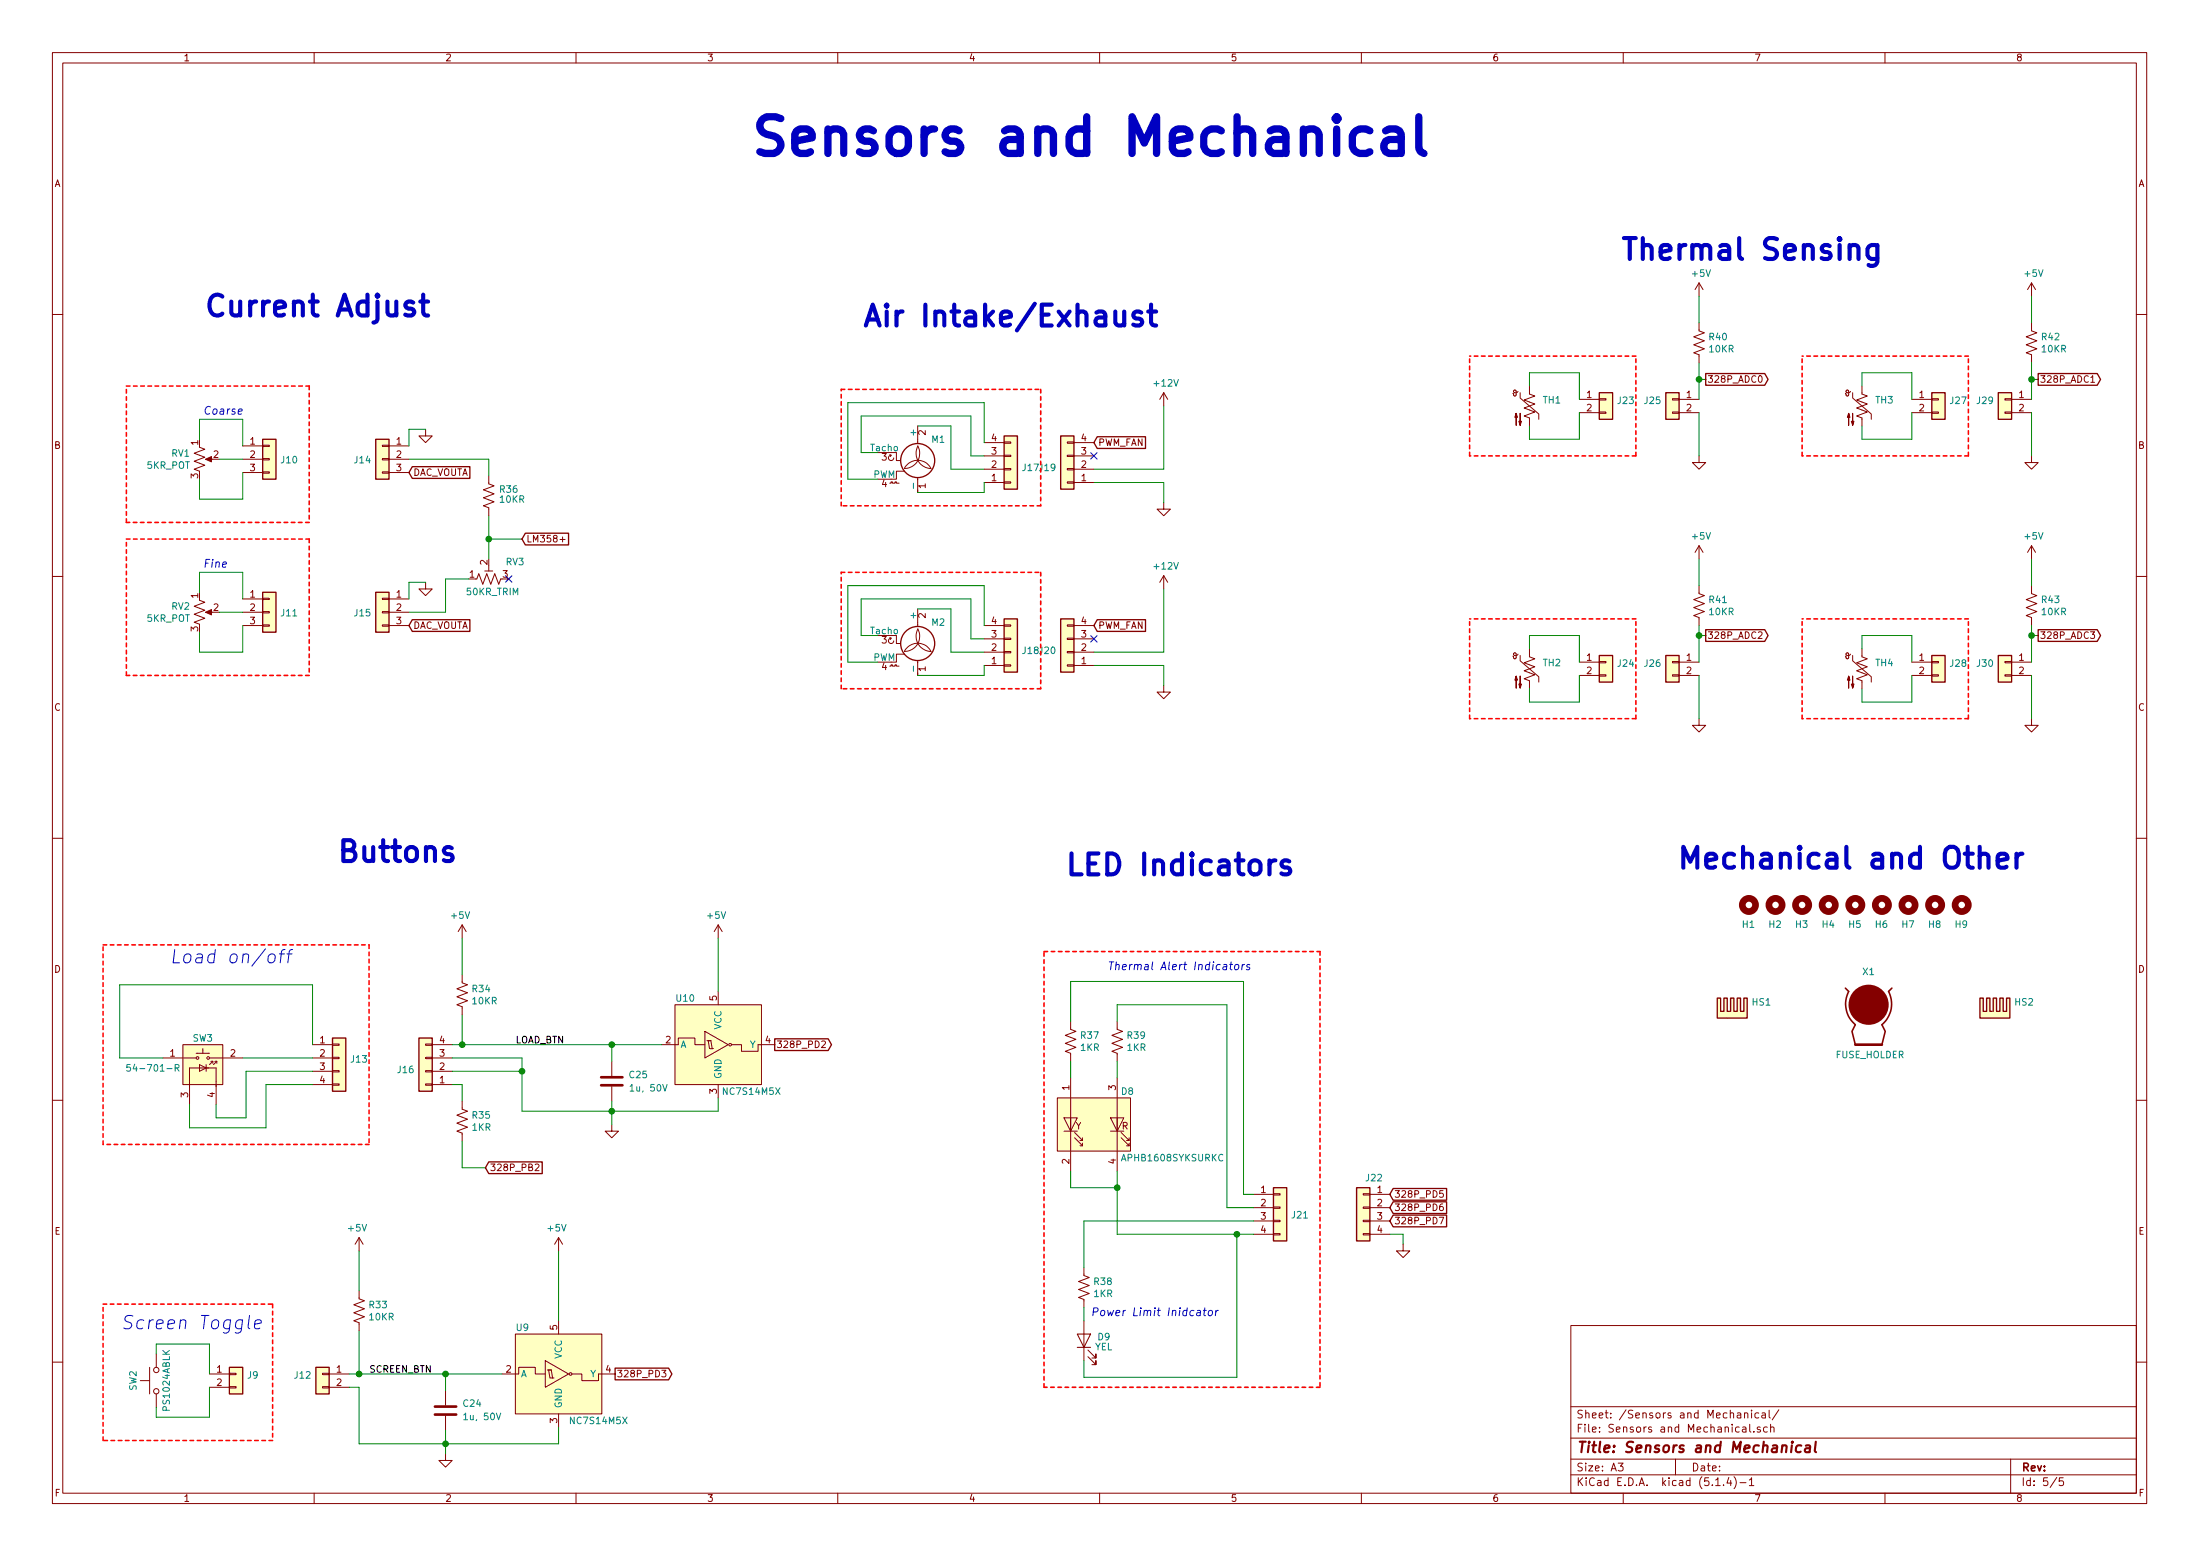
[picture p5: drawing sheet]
<svg xmlns="http://www.w3.org/2000/svg" width="420mm" height="297mm" viewBox="0 0 420 297" stroke-linecap="round" stroke-linejoin="round" font-family="sans-serif">
<g fill="none" stroke="#840000" stroke-width=".19">
<path d="M10 10h400v277h-400zM12 12h396v273.1h-396zM60 10v2M110 10v2M160 10v2M210 10v2M260 10v2M310 10v2M360 10v2M324.5 54v2.6M324.5 54l-.8 1.3M324.5 54l.7 1.3"/>
<path d="M388 54l-.8 1.3M388 54v2.6M388 54l.7 1.3M10 60h2M222.2 75v2.5M222.2 75l-.7 1.2M222.2 75l.8 1.2M289.9 74.7l-.2 .2-.3 .1-.3-.2v-.2l.3-.1 .2 .1v.8l-.2 .2-.3-.1-.2-.4M290.3 75v1l3.6 3v1M292.1 73.7v1.5l1 .4-2 .8 2 .7-2 .8 2 .7-2 .8 1 .4v1.5M301.6 76.2h3.8M301.6 78.8h3.8"/>
<path d="M305.4 78.6h1.3v.3h-1.3zM305.4 76.1h1.3v.3h-1.3zM319.4 78.6h1.3v.3h-1.3zM319.4 76.1h1.3v.3h-1.3zM320.7 76.2h3.8M320.7 78.8h3.8M324.5 61.6v1.6l1 .3-2 .8 2 .8-2 .7 2 .8-2 .7 1 .4v1.6M335.9 71.8l.2-.1a.69 .69 0 0 1 .4 .7 .69 .69 0 0 1-.4 .6l-.3-.5zM353.4 74.7l-.2 .2-.3 .1-.3-.2v-.2l.3-.1 .2 .1v.8l-.2 .2-.3-.1-.2-.4M353.8 75v1l3.6 3v1M355.6 73.7v1.5l1 .4-2 .8 2 .7-2 .8 2 .7-2 .8 1 .4v1.5M365.1 76.2h3.8"/>
<path d="M365.1 78.8h3.8M368.9 78.6h1.3v.3h-1.3zM368.9 76.1h1.3v.3h-1.3zM382.9 78.6h1.3v.3h-1.3zM382.9 76.1h1.3v.3h-1.3zM384.2 76.2h3.8M384.2 78.8h3.8M388 61.6v1.6l1 .3-2 .8 2 .8-2 .7 2 .8-2 .7 1 .4v1.6M399.3 72.1l.4-.4v1.3M399.3 73h.7M408 60h2M38.1 85.4l1 .4-2 .7 2 .8-2 .7 2 .8-2 .8 1 .4"/>
<path d="M39.6 87.7h1M46.4 85.1h3.8M46.4 87.7h3.8M46.4 90.2h3.8M50.2 90.1h1.2v.2h-1.2zM50.2 85h1.2v.3h-1.2zM50.2 87.5h1.2v.3h-1.2zM73 90.1h1.3v.2h-1.3zM73 85h1.3v.3h-1.3zM73 87.5h1.3v.3h-1.3zM74.3 85.1h3.8M74.3 87.7h3.8"/>
<path d="M74.3 90.2h3.8M81.3 82v1.2h1.2l-1.2 1.3-1.3-1.3h1.3M93.3 90.8v1.6l1.1 .3-2.1 .8 2.1 .8-2.1 .7 2.1 .8-2.1 .8 1 .3v1.6M169.9 92.2h.3v-.2h.2v.2h.5v-.2h.3v.2h.5M169.9 86.8l.3 .1M170.2 86.9l-.5 .3 .1 .5 .2 .2h.4l.3-.5M170.2 86.9l-.1 .3M171.2 86.4v1.5h.8M172.7 90h-1.5v1.5h-1M175.3 85.1a2.86 2.86 0 0 1-2.6 4.3 2.85 2.85 0 0 1 2.6-1.5 2.85 2.85 0 0 1 2.5 1.5 2.9 2.9 0 0 1-2.5-4.2M175.3 81.3v3.4M175.3 91.2v2.8"/>
<path d="M188 92.1h3.8M188 89.6h3.8M188 87h3.8M188 84.5h3.8M191.8 84.4h1.2v.2h-1.2zM191.8 86.9h1.2v.3h-1.2zM191.8 92h1.2v.2h-1.2zM191.8 89.4h1.2v.3h-1.2zM203.8 84.4h1.3v.2h-1.3zM203.8 86.9h1.3v.3h-1.3zM203.8 92h1.3v.2h-1.3zM203.8 89.4h1.3v.3h-1.3z"/>
<path d="M205.1 92.1h3.8M205.1 89.6h3.8M205.1 87h3.8M205.1 84.5h3.8M222.2 95.9v1.3h1.3l-1.3 1.3-1.2-1.3h1.2M324.5 87v1.3h-1.3l1.3 1.3 1.3-1.3h-1.3M388 87v1.3h-1.3l1.3 1.3 1.3-1.3h-1.3M10 110h2M38.1 114.6l1 .4-2 .7 2 .8-2 .8 2 .7-2 .8 1 .4M39.6 116.9h1M46.4 119.4h3.8M46.4 114.3h3.8"/>
<path d="M46.4 116.9h3.8M50.2 119.3h1.2v.2h-1.2zM50.2 114.2h1.2v.3h-1.2zM50.2 116.7h1.2v.3h-1.2zM73 119.3h1.3v.2h-1.3zM73 114.2h1.3v.3h-1.3zM73 116.7h1.3v.3h-1.3zM74.3 119.4h3.8M74.3 114.3h3.8M74.3 116.9h3.8M81.3 111.2v1.2h1.2l-1.2 1.3-1.3-1.3h1.3M90.8 110.5h.3l.3-1 .8 2 .8-2 .7 2 .8-2 .7 2 .4-1"/>
<path d="M92.6 109h1.5M93.3 108v1M107 103h.9M175.3 116.2v3.4M188 119.4h3.8M191.8 119.3h1.2v.2h-1.2zM203.8 119.3h1.3v.2h-1.3zM205.1 119.4h3.8M222.2 109.9l-.7 1.3M222.2 109.9v2.5M222.2 109.9l.8 1.3M324.5 111.8v1.5l1 .4-2 .8 2 .7-2 .8 2 .7-2 .8 1 .4v1.5"/>
<path d="M324.5 104.2l-.8 1.2M324.5 104.2v2.5M324.5 104.2l.7 1.2M388 111.8v1.5l1 .4-2 .8 2 .7-2 .8 2 .7-2 .8 1 .4v1.5M388 104.2v2.5M388 104.2l-.8 1.2M388 104.2l.7 1.2M408 110h2M169.9 127.2h.3v-.3h.2v.3h.5v-.3h.3v.3h.5M169.9 121.7l.3 .1M170.2 121.8l-.5 .4 .1 .4 .2 .2h.4l.3-.5M170.2 121.8l-.1 .3"/>
<path d="M171.2 121.3v1.5h.8M172.7 124.9h-1.5v1.5h-1M175.3 120.1a2.86 2.86 0 0 1-2.6 4.2M175.3 126.1v2.8M175.3 120.1a2.9 2.9 0 0 0 2.5 4.3 2.83 2.83 0 0 0-2.5-1.6 2.83 2.83 0 0 0-2.6 1.6M188 127h3.8M188 124.5h3.8M188 122h3.8M191.8 121.8h1.2v.3h-1.2zM191.8 126.9h1.2v.3h-1.2zM191.8 124.4h1.2v.2h-1.2zM203.8 121.8h1.3v.3h-1.3z"/>
<path d="M203.8 126.9h1.3v.3h-1.3zM203.8 124.4h1.3v.2h-1.3zM205.1 127h3.8M205.1 124.5h3.8M205.1 122h3.8M222.2 130.8v1.3h1.3l-1.3 1.3-1.2-1.3h1.2M289.9 124.9l-.2 .2-.3 .1-.3-.2v-.2l.3-.2 .2 .2v.8l-.2 .2-.3-.2-.2-.3M290.3 125.1v1l3.6 3.1v1M292.1 123.9v1.5l1 .4-2 .7 2 .8-2 .8 2 .7-2 .8 1 .4v1.5M301.6 126.4h3.8M301.6 128.9h3.8M305.4 128.8h1.3v.3h-1.3z"/>
<path d="M305.4 126.3h1.3v.2h-1.3zM319.4 128.8h1.3v.3h-1.3zM319.4 126.3h1.3v.2h-1.3zM320.7 126.4h3.8M320.7 128.9h3.8M324.5 137.2v1.3h-1.3l1.3 1.2 1.3-1.2h-1.3M335.8 120.7l.5-.1 .2 .4-.8 .9h.8M353.4 124.9l-.2 .2-.3 .1-.3-.2v-.2l.3-.2 .2 .2v.8l-.2 .2-.3-.2-.2-.3M353.8 125.1v1l3.6 3.1v1M355.6 123.9v1.5l1 .4-2 .7 2 .8-2 .8 2 .7-2 .8 1 .4v1.5M365.1 126.4h3.8M365.1 128.9h3.8"/>
<path d="M368.9 128.8h1.3v.3h-1.3zM368.9 126.3h1.3v.2h-1.3zM382.9 128.8h1.3v.3h-1.3zM382.9 126.3h1.3v.2h-1.3zM384.2 126.4h3.8M384.2 128.9h3.8M388 137.2v1.3h-1.3l1.3 1.2 1.3-1.2h-1.3M399.2 120.6h.8l-.4 .5 .4 .1-.1 .6-.5 .1-.2-.1M10 160h2M88.3 176.6v2.5M88.3 176.6l.7 1.2M88.3 176.6l-.8 1.2"/>
<path d="M137.2 176.6l.7 1.2M137.2 176.6v2.5M137.2 176.6l-.8 1.2M408 160h2M34.9 199.4h7.6v7.6h-7.6zM59.7 199.4h3.8M63.5 199.3h1.3v.3h-1.3zM81.3 199.3h1.2v.3h-1.2zM82.5 199.4h3.9M88.3 186.1v1.5l1 .4-2.1 .8 2.1 .7-2.1 .8 2.1 .7-2.1 .8 1.1 .4v1.5M126.4 199.4h3.1v-1.2h3.2v1.2h1.9M128.9 191.8h16.5v15.2h-16.5z"/>
<path d="M134.6 196.9l4.5 2.5-4.5 2.6zM135 198.7h.8M135.3 198.7l.2 1.5h.8M137.2 189.3v2.5M139.7 199.4h1.9v1.3h3.2v-1.3h3.2M156.9 198.8l.5-.1 .3 .4-.8 .9h.8M204.5 195v1.5l1 .4-2 .7 2 .8-2 .8 2 .7-2 .8 1 .4v1.5M213.4 195v1.5l1 .4-2.1 .7 2.1 .8-2.1 .8 2.1 .7-2.1 .8 1.1 .4v1.5M10 210h2M31.1 202h3.7M34.9 202h2.6M36.2 210.9v-7h5.1v7"/>
<path d="M37.5 201.1h2.5M38.1 203.2l1.3 .7-1.3 .6zM38.7 200.2v.9M39.4 203.2v1.3M40 202h2.5M40.3 202.6h.3M40.6 202.6l-.6 .6M40.6 202.6v.4M41 202.6h.4M41.4 202.6l-.6 .6M41.4 202.6v.4M42.6 202h3.8"/>
<path d="M59.7 202h3.8M59.7 204.5h3.8M59.7 207h3.8M63.5 206.9h1.3v.3h-1.3zM63.5 204.4h1.3v.2h-1.3zM63.5 201.8h1.3v.3h-1.3zM81.3 201.8h1.2v.3h-1.2zM81.3 206.9h1.2v.3h-1.2zM81.3 204.4h1.2v.2h-1.2zM82.5 202h3.9M82.5 204.5h3.9M82.5 207h3.9"/>
<path d="M88.3 210.2v1.5l1 .4-2.1 .8 2.1 .8-2.1 .7 2.1 .8-2.1 .7 1.1 .4v1.5M116.8 214.7v1.2h1.3l-1.3 1.3-1.2-1.3h1.2M116.8 202.6v2.8M116.8 207.4v2.8M137.2 207v2.6M201.9 209.6h14v10.1h-14zM203.2 213.4h2.5l-1.2 2.5zM203.2 215.9h2.5M204.5 205.8v3.7M204.5 209.6v10.1M204.5 219.8v3.8M205.2 217.2l1.6 1.5v-.5"/>
<path d="M205.2 216.2l1.6 1.5v-.5M206.2 218.7h.6M206.2 217.7h.6M212.1 213.4h2.5l-1.2 2.5zM212.1 215.9h2.5M213.4 209.6v10.1zM213.4 205.8v3.7M213.4 213.4v2.3M213.4 219.8v3.8M214.1 217.2l1.5 1.5v-.5M214.1 216.2l1.5 1.5v-.5M215.1 218.7h.5"/>
<path d="M215.1 217.7h.5M408 210h2M68.6 236.3l.7 1.2M68.6 236.3v2.5M68.6 236.3l-.8 1.2M102.2 222.3l.5-.1 .2 .4-.7 .9h.7M106.7 236.3l.7 1.2M106.7 236.3v2.5M106.7 236.3l-.8 1.2M239.4 228h3.8M239.4 230.5h3.8M239.4 233.1h3.8"/>
<path d="M239.4 235.6h3.8M243.2 235.5h1.3v.2h-1.3zM243.2 233h1.3v.2h-1.3zM243.2 227.9h1.3v.2h-1.3zM243.2 230.4h1.3v.3h-1.3zM260.3 235.5h1.3v.2h-1.3zM260.3 233h1.3v.2h-1.3zM260.3 227.9h1.3v.2h-1.3zM260.3 230.4h1.3v.3h-1.3zM261.6 228h3.8M261.6 230.5h3.8M261.6 233.1h3.8"/>
<path d="M261.6 235.6h3.8M268 237.5v1.3h1.2l-1.2 1.3-1.3-1.3h1.3M274.9 232.4h.8l-.5 1.2M275.5 229.8l-.4 .2-.2 .4 .1 .6 .2 .1 .3-.1 .2-.1-.2-.5-.3-.1-.3 .3M275.6 227.3h-.6l-.1 .6 .5-.1 .3 .2v.3l-.3 .3-.5-.2M29.8 258.5v2.5M68.6 246.4v1.5l1 .4-2 .8 2 .7-2 .8 2 .8-2 .7 1 .4v1.5M98.4 254.7h16.5v15.2h-16.5zM104.1 259.8l4.5 2.5-4.5 2.5zM106.7 252.1v2.6M207 242v1.5l1 .4-2 .7 2 .8-2 .8 2 .7-2 .8 1 .4v1.5M207 252.1v7.7"/>
<path d="M207.8 259l1.5 1.5v-.7v.7h-.8M207.8 257.7l1.5 1.5v-.7v.7h-.8M300 253h108v32.1h-108zM10 260h2M26.8 263.6h1.8M28.6 261v5.1M29.8 266.1v2.5M40 262.3h3.8M40 264.8h3.8M43.8 264.7h1.3v.3h-1.3zM43.8 262.2h1.3v.2h-1.3zM61.6 264.7h1.3v.3h-1.3z"/>
<path d="M61.6 262.2h1.3v.2h-1.3zM62.9 262.3h3.8M62.9 264.8h3.8M85.1 277.5v1.3h1.3l-1.3 1.3-1.3-1.3h1.3M85.1 265.5v2.8M85.1 270.3v2.8M95.9 262.3h3.2v-1.3h3.1v1.3h1.9M104.5 261.5h.8M104.8 261.5l.2 1.6h.8M106.7 269.9v2.6M109.2 262.3h1.9v1.3h3.2v-1.3h3.2M126.4 261.6h.8l-.5 .5 .4 .1 .1 .4-.3 .3-.5-.2"/>
<path d="M300 278.5h108M300 274.5h108M300 268.5h108M309 279.3h1l-.5 .6 .4 .1v.7l-.2 .1-.7-.1M320 278.5v3M331.8 269.8h.6l.1 .9M332.5 270.1h-.5l-.3 .2 .3 .4 .5-.1M332.8 272.5h.6l.1 .9M333.2 269.8l.2-.1 .3 .1 .1 .9M333.2 269.7v1M333.5 272.8h-.6a.29 .29 0 0 0-.2 .3 .29 .29 0 0 0 .2 .3l.6-.1M334.2 271.9v1.3l.2 .2"/>
<path d="M334.5 269.2v.2M334.5 269.7v1M334.9 273.3v.1M335.9 269.8l-.4-.1-.3 .3v.6l.3 .1 .4-.1M336.2 272.5a.37 .37 0 0 0-.6 .1l.1 .2 .5 .2v.1l-.2 .3-.4-.1M336.5 269.8h.6l.1 .9M337.2 270.1h-.5a.29 .29 0 0 0-.3 .3 .29 .29 0 0 0 .3 .3l.5-.1M337.5 272.5l-.4-.1-.3 .3 .1 .6 .2 .1 .4-.1M337.9 269.2v1.3l.2 .2M338.2 272.5a.37 .37 0 0 1 .6 .1v.8M338.2 271.9v1.5M339.7 269.1l-1.2 2"/>
<path d="M384 278.5v6.6M408 260h2M60 285.1v1.9M110 285.1v1.9M160 285.1v1.9M210 285.1v1.9M260 285.1v1.9M300 281.5h108M310 285.1v1.9M327.7 283.6h.8M329.2 283.5v.1M330.2 282l-.4 1.1h.9"/>
<path d="M330.5 282.6v1M331.2 281.9a1.71 1.71 0 0 1 0 2.3M332.3 283h1.2M334.1 282.5l.4-.4v1.5M334.1 283.6h.8M360 285.1v1.9M392.8 282l-1.3 2M394 282.1h-.7l-.1 .7 .3-.1h.5l.1 .3-.1 .5-.2 .1-.6-.1"/>
<circle cx="139.4" cy="199.4" r=".25"/>
<circle cx="37.7" cy="202" r=".25"/>
<circle cx="39.8" cy="202" r=".25"/>
<circle cx="29.8" cy="265.6" r=".51"/>
<circle cx="29.8" cy="261.5" r=".51"/>
<circle cx="109" cy="262.3" r=".25"/>
</g>
<path d="M342.3 275.2l-.1 .1 .1 .1v-.2v.2M344 276a.68 .68 0 0 0-1 .3v.7l.3 .2 .6-.1M344.9 276h.7v1.2M345.7 276.4l-.7 .1a.4 .4 0 0 0-.3 .3 .4 .4 0 0 0 .2 .4l.7-.1M346.8 275.2l-.2 1.7 .2 .3" fill="none" stroke="#840000" stroke-width=".41"/>
<g fill="#840000" stroke="#840000" stroke-width=".19">
<path d="M289.6 78.9l.2 .8h-.5l.3-.8v2.3z"/>
<path d="M290.3 78.9v2.3l-.2-.8h.5l-.3 .8z"/>
<path d="M353.1 78.9l.2 .8h-.5l.3-.8v2.3z"/>
<path d="M353.8 78.9v2.3l-.2-.8h.5l-.3 .8z"/>
<path d="M353.1 129.1l.2 .7h-.5l.3-.7v2.3z"/>
<path d="M353.8 129.1v2.3l-.2-.8h.5l-.3 .8z"/>
<path d="M289.6 129.1l.2 .7h-.5l.3-.7v2.3z"/>
<path d="M290.3 129.1v2.3l-.2-.8h.5l-.3 .8z"/>
<path d="M135.8 198.7l.2 1.5z"/>
<path d="M105.3 261.5l.2 1.6z"/>
<path d="M39.2 116.9l1.2-.5v1z"/>
<path d="M39.2 87.7l1.2-.5v1z"/>
</g>
<g fill="#ffffc2" stroke="#ffffc2" stroke-width=".19">
<path d="M318.1 125.1h2.6v5.1h-2.6z"/>
<path d="M381.6 75h2.6v5h-2.6z"/>
<path d="M318.1 75h2.6v5h-2.6z"/>
<path d="M305.4 75h2.6v5h-2.6z"/>
<path d="M191.8 83.2h2.5v10.2h-2.5z"/>
<path d="M202.6 83.2h2.5v10.2h-2.5z"/>
<path d="M201.9 209.6h14v10.1h-14z"/>
<path d="M368.9 75h2.6v5h-2.6z"/>
<path d="M191.8 118.1h2.5v10.2h-2.5z"/>
<path d="M202.6 118.1h2.5v10.2h-2.5z"/>
<path d="M63.5 198.2h2.5v10.1h-2.5z"/>
<path d="M368.9 125.1h2.6v5.1h-2.6z"/>
<path d="M305.4 125.1h2.6v5.1h-2.6z"/>
<path d="M381.6 125.1h2.6v5.1h-2.6z"/>
<path d="M328 190.5h.6v2.6h.6v-2.6h.7v2.6h.6l-.6 1.2h-1.9z"/>
<path d="M330.5 190.5h.6v2.6h.7v-2.6h.6v2.6h.6v-2.6h.7v3.8h-3.8l.6-1.2z"/>
<path d="M378.1 190.5h.7v2.6h.6v-2.6h.6v2.6h.7l-.7 1.2h-1.9z"/>
<path d="M380.7 190.5h.6v2.6h.6v-2.6h.7v2.6h.6v-2.6h.6v3.8h-3.8l.7-1.2z"/>
<path d="M259.1 226.7h2.5v10.2h-2.5z"/>
<path d="M243.2 226.7h2.5v10.2h-2.5z"/>
<path d="M34.9 199.4h7.6v7.6h-7.6z"/>
<path d="M60.3 261h2.6v5.1h-2.6z"/>
<path d="M43.8 261h2.6v5.1h-2.6z"/>
<path d="M80 198.2h2.5v10.1h-2.5z"/>
<path d="M128.9 191.8h16.5v15.2h-16.5z"/>
<path d="M98.4 254.7h16.5v15.2h-16.5z"/>
<path d="M71.8 113.1h2.5v7.6h-2.5z"/>
<path d="M71.8 83.9h2.5v7.6h-2.5z"/>
<path d="M50.2 113.1h2.5v7.6h-2.5z"/>
<path d="M50.2 83.9h2.5v7.6h-2.5z"/>
</g>
<g fill="none" stroke="#840000" stroke-width=".25">
<path d="M305.4 75h2.6v5h-2.6zM318.1 75h2.6v5h-2.6zM325.8 71.3h11.2l.7 1.1-.7 1.1h-11.2zM368.9 75h2.6v5h-2.6zM381.6 75h2.6v5h-2.6zM389.3 71.3h11.2l.7 1.1-.7 1.1h-11.2zM50.2 83.9h2.5v7.6h-2.5zM71.8 83.9h2.5v7.6h-2.5zM78.7 89.1h11v2.2h-11l-.6-1.1zM191.8 83.2h2.5v10.2h-2.5zM202.6 83.2h2.5v10.2h-2.5zM209.5 83.4h9.3v2.2h-9.3l-.6-1.1z"/>
<path d="M50.2 113.1h2.5v7.6h-2.5zM71.8 113.1h2.5v7.6h-2.5zM78.7 118.3h11v2.2h-11l-.6-1.1zM100.3 101.8h8.3v2.2h-8.3l-.6-1.1zM191.8 118.1h2.5v10.2h-2.5zM202.6 118.1h2.5v10.2h-2.5zM209.5 118.3h9.3v2.2h-9.3l-.6-1.1zM305.4 125.1h2.6v5.1h-2.6zM318.1 125.1h2.6v5.1h-2.6zM325.8 120.2h11.2l.7 1.1-.7 1.1h-11.2zM368.9 125.1h2.6v5.1h-2.6zM381.6 125.1h2.6v5.1h-2.6z"/>
<path d="M389.3 120.2h11.2l.7 1.1-.7 1.1h-11.2zM63.5 198.2h2.5v10.1h-2.5zM80 198.2h2.5v10.1h-2.5zM148 198.3h10.2l.6 1.1-.6 1.1h-10.2zM328 190.5h.6v2.6h.6v-2.6h.7v2.6h.6v-2.6h.6v2.6h.7v-2.6h.6v2.6h.6v-2.6h.7v3.8h-5.7zM378.1 190.5h.7v2.6h.6v-2.6h.6v2.6h.7v-2.6h.6v2.6h.6v-2.6h.7v2.6h.6v-2.6h.6v3.8h-5.7zM93.3 221.8h10.3v2.2h-10.3l-.6-1.1zM243.2 226.7h2.5v10.2h-2.5zM259.1 226.7h2.5v10.2h-2.5zM266.1 229.4h10.2v2.3h-10.2l-.7-1.2zM266.1 226.9h10.2v2.2h-10.2l-.7-1.1zM266.1 232h10.2v2.2h-10.2l-.7-1.1z"/>
<path d="M43.8 261h2.6v5.1h-2.6zM60.3 261h2.6v5.1h-2.6zM117.5 261.2h10.2l.6 1.1-.6 1.1h-10.2z"/>
<circle cx="175.3" cy="87.9" r="3.3"/>
<circle cx="175.3" cy="122.8" r="3.3"/>
</g>
<g fill="none" stroke="#840000" stroke-width="1.3">
<circle cx="334" cy="172.8" r="1.27"/>
<circle cx="339.1" cy="172.8" r="1.27"/>
<circle cx="344.2" cy="172.8" r="1.27"/>
<circle cx="349.3" cy="172.8" r="1.27"/>
<circle cx="354.3" cy="172.8" r="1.27"/>
<circle cx="359.4" cy="172.8" r="1.27"/>
<circle cx="364.5" cy="172.8" r="1.27"/>
<circle cx="369.6" cy="172.8" r="1.27"/>
<circle cx="374.7" cy="172.8" r="1.27"/>
</g>
<path d="M352.4 188.6l.7 .7a5.2 5.2 0 0 0 1.2 6.3l-.6 1.3 .6 2.5M361.3 188.6l-.6 .7a5.1 5.1 0 0 1-1.3 6.3l.6 1.3-.6 2.5" fill="none" stroke="#840000" stroke-width=".3"/>
<circle cx="356.9" cy="191.8" r="3.6" fill="#840000" stroke="#840000" stroke-width=".51"/>
<path d="M354.3 199.4h5.1M114.8 207.2h4.1M114.8 205.6h4.1M83.1 268.5h4M83.1 270h4" fill="none" stroke="#840000" stroke-width=".51"/>
<path d="M205.7 254.7h2.6l-1.3 2.5zM205.7 257.2h2.6" fill="none" stroke="#840000" stroke-width=".2"/>
<path d="M24.9 203.2h-.6l-.1 .6 .5-.1 .2 .2v.4l-.2 .2-.5-.1M33.5 203.9l.6-.1v-.5l-.6-.1v1.3M33.8 203.9l.4 .6" fill="none" stroke="#008484" stroke-width=".19"/>
<g fill="none" stroke="#f00" stroke-width=".3" stroke-dasharray=".7 .7">
<path d="M24.1 73.7h35M59.1 73.7v26M160.7 74.3h38.1M198.8 74.3v22.3M312.4 68h-31.7M375.9 68h-31.7M24.1 99.7v-26M59.1 99.7h-35M160.7 96.6v-22.3M198.8 96.6h-38.1M280.7 87v-19M312.4 87h-31.7"/>
<path d="M312.4 87v-19M344.2 87v-19M375.9 87h-31.7M375.9 87v-19M24.1 102.9h35M59.1 102.9v26M160.7 109.3h38.1M198.8 109.3v22.2M312.4 118.1h-31.7M375.9 118.1h-31.7M24.1 128.9v-26M59.1 128.9h-35"/>
<path d="M160.7 131.5v-22.2M198.8 131.5h-38.1M280.7 137.2v-19.1M312.4 137.2v-19.1M312.4 137.2h-31.7M344.2 137.2v-19.1M375.9 137.2h-31.7M375.9 137.2v-19.1M19.7 180.4h50.8M70.5 180.4v38.1M199.4 181.6h52.7M252.1 181.6v83.2"/>
<path d="M19.7 218.5v-38.1M70.5 218.5h-50.8M19.7 249h32.4M52.1 249v26M19.7 275v-26M52.1 275h-32.4M199.4 264.8v-83.2M252.1 264.8h-52.7"/>
</g>
<g fill="none" stroke="#008400" stroke-width=".19">
<path d="M324.5 56.6v5M388 56.6v5M222.2 77.5v12.1h-13.3M292.1 73.7v-2.5h9.5v5M301.6 78.8v5.1h-9.5v-2.6M324.5 72.4h1.3M324.5 69.3v6.9M324.5 78.8v8.2M355.6 73.7v-2.5h9.5v5M365.1 78.8v5.1h-9.5v-2.6M388 69.3v6.9M388 78.8v8.2"/>
<path d="M388 72.4h1.3M38.1 83.9v-3.9h8.3v5.1M41.9 87.7h4.5M46.4 90.2v5.1h-8.3v-3.8M78.1 87.7h15.2v3.1M81.3 82h-3.2v3.1M93.3 98.5v8.2M167.6 86.4h-3.1v-7h20.9v7.6h2.6M175.3 81.3h6.3v8.3h6.4M188 84.5v-7.6h-26.1v14.6h5.7M188 92.1v1.9h-12.7M208.9 92.1h13.3v3.8"/>
<path d="M38.1 113.1v-3.8h8.3v5M41.9 116.9h4.5M46.4 119.4v5.1h-8.3v-3.8M81.3 111.2h-3.2v3.1M89.5 110.5h-4.4v6.4h-7M93.3 102.9h6.4M175.3 116.2h6.3v8.3h6.4M188 119.4v-7.6h-26.1v14.6h5.7M222.2 112.4v12.1h-13.3M324.5 106.7v5.1M324.5 119.4v7M388 106.7v5.1"/>
<path d="M388 119.4v7M167.6 121.3h-3.1v-7h20.9v7.7h2.6M188 127v1.9h-12.7M208.9 127h13.3v3.8M292.1 123.9v-2.6h9.5v5.1M301.6 128.9v5.1h-9.5v-2.5M324.5 121.3h1.3M324.5 128.9v8.3M355.6 123.9v-2.6h9.5v5.1M365.1 128.9v5.1h-9.5v-2.5M388 121.3h1.3M388 128.9v8.3"/>
<path d="M88.3 179.1v7M137.2 179.1v10.2M59.7 199.4v-11.4h-36.8v14h8.2M86.4 199.4h40M88.3 193.7v5.7M116.8 199.4v3.2M204.5 195v-7.6h33v40.6h1.9M213.4 195v-3.2h20.9v38.7h5.1M46.4 202h13.3M59.7 204.5h-12.7v8.9h-5.7v-2.5M59.7 207h-8.9v8.3h-14.6v-4.4M86.4 204.5h13.3"/>
<path d="M86.4 202h13.3v10.1h37.5v-2.5M86.4 207h1.9v3.2M88.3 217.8v5.1h4.4M116.8 210.2v4.5M204.5 202.6v3.2M213.4 202.6v3.2M68.6 238.8v7.6M106.7 238.8v13.3M204.5 223.6v3.1h8.9M213.4 223.6v12h26M236.2 235.6v27.3h-29.2v-3.1M239.4 233.1h-32.4v8.9"/>
<path d="M265.4 235.6h2.6v1.9M29.8 258.5v-1.9h10.2v5.7M68.6 254v8.3M207 249.6v2.5M40 264.8v5.7h-10.2v-1.9M66.7 264.8h1.9v10.8h38.1v-3.1M66.7 262.3h29.2M85.1 262.3v3.2M85.1 273.1v4.4"/>
</g>
<path d="M80.3 57.6h1.5M80.8 56.2v3.5l.2 .4 .8 .1M218 59.7l-.4-.2h-.6l-.4 .2-.2 .4 .2 .5 1.4 .4 .1 .4-.1 .6-.4 .1h-.8l-.4-.1M219.3 59.5h1.5M219.8 58.2v3.4l.2 .4 .8 .1M358.5 46.8v3.2a1.07 1.07 0 0 1-1.7 .6M358.5 47l-.3-.2h-.8l-.6 .4-.2 .3v1.2l.4 .6 .4 .1h.8l.3-.1M246.2 164.5l-.4-.3h-.5l-.4 .3-.2 .3 .2 .6 1.3 .4 .2 .4-.2 .5-.4 .2h-.7l-.4-.2M378.1 163.4a.98 .98 0 0 1 1.7 .2v2M381.5 164.3l1.9-.4-.2-.7-.4-.2h-.7l-.4 .2-.2 .4v1.5l.2 .4 .4 .1h.7l.4-.1M385.1 163v2.6M386.2 163a1.05 1.05 0 0 0-1.1 .7" fill="none" stroke="#0000c2" stroke-width=".79"/>
<g fill="none" stroke="#0000c2" stroke-width=".19">
<path d="M45.5 78.6l.7-.2v-.3h-.6l-.1 .8 .2 .2 .4-.1M51.4 182.4a.66 .66 0 0 1 .7-.3 .66 .66 0 0 1 .5 .5l-.1 .7a.69 .69 0 0 1-.7 .5 .69 .69 0 0 1-.6-.5v-.7zM53.4 182.1h.9M54.4 181.3l-.5 .1-.1 .2-.3 2.2M54.8 182.1h1M55.9 181.3l-.5 .1-.2 .2-.2 2.2M234.8 184.1h.6M235.1 183.6l-.2 1.3 .4 .2M235.9 184.3l.2-.2 .5 .2v.5l-.4 .3-.4-.1zM237.3 184.1l-.2 1M237.7 184.1l-.5 .3M238.7 184.2a.35 .35 0 0 0-.4-.1 .35 .35 0 0 0-.2 .3l.2 .2 .3 .1 .1 .2-.3 .2h-.4"/>
<path d="M25.4 251.2a1.03 1.03 0 0 0-1.5 .4 .53 .53 0 0 0 .4 .7 .84 .84 0 0 1 .9 .6 .77 .77 0 0 1-.6 .8l-1-.2M228.7 250.2h.5v1M229.3 250.5l-.7 .2-.1 .2 .2 .3 .5-.1M229.8 250.2h.6M230.1 249.7l-.2 1.2 .1 .2 .3 .1M230.9 250.3l.2-.1 .4 .1v.6l-.3 .3-.4-.2zM232.2 250.2l-.1 1M232.7 250.2l-.5 .3"/>
</g>
<path d="M261.6 25l-.7-.4h-1.3l-1 .7-.3 .7v2l.3 .6a2.26 2.26 0 0 0 3 .4M264.6 25l.7-.4h1.3l.7 .4 .3 .6v3.7M267.6 26.3l-.6 .3h-1.7a1.38 1.38 0 0 0-1.1 1.4 1.38 1.38 0 0 0 1.1 1.3h1.7l.6-.3M271 22.3v6l.3 .7 .7 .3" fill="none" stroke="#0000c2" stroke-width="1.4"/>
<g fill="#008400" stroke="#008400" stroke-width=".25">
<circle cx="388" cy="72.4" r=".51"/>
<circle cx="324.5" cy="72.4" r=".51"/>
<circle cx="85.1" cy="262.3" r=".51"/>
<circle cx="68.6" cy="262.3" r=".51"/>
<circle cx="236.2" cy="235.6" r=".51"/>
<circle cx="213.4" cy="226.7" r=".51"/>
<circle cx="116.8" cy="199.4" r=".51"/>
<circle cx="116.8" cy="212.1" r=".51"/>
<circle cx="85.1" cy="275.6" r=".51"/>
<circle cx="324.5" cy="121.3" r=".51"/>
<circle cx="99.7" cy="204.5" r=".51"/>
<circle cx="388" cy="121.3" r=".51"/>
<circle cx="88.3" cy="199.4" r=".51"/>
<circle cx="93.3" cy="102.9" r=".51"/>
</g>
<path d="M208.3 86.4l1.2 1.2M209.5 86.4l-1.2 1.2M96.5 109.9l1.3 1.2M97.8 109.9l-1.3 1.2M208.3 121.3l1.2 1.3M209.5 121.3l-1.2 1.3" fill="none" stroke="#000084" stroke-width=".19"/>
<text font-size="9.8" fill="#0000c2" x="142.9" y="29.7">Sensors and Mechanical</text>
<g font-size="5.6" fill="#0000c2">
<text x="309.2" y="49.6">Thermal Sensing</text>
<text x="38.7" y="60.4">Current Adjust</text>
<text x="164.5" y="62.3">Air Intake/Exhaust</text>
<text x="64.1" y="164.6">Buttons</text>
<text x="203.2" y="167.1">LED Indicators</text>
<text x="320" y="165.8">Mechanical and Other</text>
</g>
<g font-size="3.5" fill="#0000c2">
<text x="32.4" y="183.9">Load on/off</text>
<text x="26.4" y="253.8">Screen Toggle</text>
</g>
<text font-size="2.8" fill="#840000" x="301" y="277.3">Title: Sensors and Mechanical</text>
<g font-size="2.1" fill="#0000c2">
<text x="38.7" y="79.2">Coarse</text>
<text x="38.7" y="108.4">Fine</text>
<text x="211.5" y="185.2">Thermal Alert Indicators</text>
<text x="208.3" y="251.2">Power Limit Inidcator</text>
</g>
<g font-size="2.1" fill="#840000">
<text x="301" y="273.5">File: Sensors and Mechanical.sch</text>
<text x="301" y="270.8">Sheet: /Sensors and Mechanical/</text>
<text x="301" y="280.9">Size: A3</text>
<text x="323" y="280.9">Date:</text>
<text x="386" y="280.9">Rev:</text>
<text x="301" y="283.7">KiCad E.D.A. kicad (5.1.4)-1</text>
<text x="386" y="283.7">Id: 5/5</text>
</g>
<g font-size="1.8" fill="#840000">
<text x="35" y="11.7">1</text>
<text x="85" y="11.7">2</text>
<text x="135" y="11.7">3</text>
<text x="185" y="11.7">4</text>
<text x="235" y="11.7">5</text>
<text x="285" y="11.7">6</text>
<text x="335" y="11.7">7</text>
<text x="385" y="11.7">8</text>
<text x="10.4" y="35.7">A</text>
<text x="408.4" y="35.7">A</text>
<text x="303" y="76">1</text>
<text x="322.1" y="76">1</text>
<text x="326" y="73.1">328P_ADC0</text>
<text x="366.5" y="76">1</text>
<text x="385.6" y="76">1</text>
<text x="389.5" y="73.1">328P_ADC1</text>
<text x="176.8" y="83.1" transform="rotate(-90 176.8 83.1)">2</text>
<text x="303" y="78.5">2</text>
<text x="322.1" y="78.5">2</text>
<text x="366.5" y="78.5">2</text>
<text x="385.6" y="78.5">2</text>
<text x="10.4" y="85.7">B</text>
<text x="37.8" y="85" transform="rotate(-90 37.8 85)">1</text>
<text x="40.8" y="87.4">2</text>
<text x="47.8" y="84.9">1</text>
<text x="47.8" y="87.4">2</text>
<text x="47.8" y="90">3</text>
<text x="75.7" y="84.9">1</text>
<text x="75.7" y="87.4">2</text>
<text x="75.7" y="90">3</text>
<text x="168.4" y="87.9">3</text>
<text x="189.4" y="89.3">2</text>
<text x="189.4" y="86.8">3</text>
<text x="189.4" y="84.2">4</text>
<text x="206.5" y="89.3">2</text>
<text x="206.5" y="86.8">3</text>
<text x="206.5" y="84.2">4</text>
<text x="209.7" y="85.1">PWM_FAN</text>
<text x="408.4" y="85.7">B</text>
<text x="37.8" y="91.3" transform="rotate(-90 37.8 91.3)">3</text>
<text x="78.9" y="90.8">DAC_VOUTA</text>
<text x="168.4" y="93">4</text>
<text x="176.8" y="93.2" transform="rotate(-90 176.8 93.2)">1</text>
<text x="189.4" y="91.9">1</text>
<text x="206.5" y="91.9">1</text>
<text x="93.1" y="107.8" transform="rotate(-90 93.1 107.8)">2</text>
<text x="100.5" y="103.5">LM358+</text>
<text x="89.7" y="110.3">1</text>
<text x="96" y="110.3">3</text>
<text x="37.8" y="114.2" transform="rotate(-90 37.8 114.2)">1</text>
<text x="40.8" y="116.6">2</text>
<text x="47.8" y="114.1">1</text>
<text x="47.8" y="116.6">2</text>
<text x="47.8" y="119.2">3</text>
<text x="75.7" y="114.1">1</text>
<text x="75.7" y="116.6">2</text>
<text x="75.7" y="119.2">3</text>
<text x="176.8" y="118" transform="rotate(-90 176.8 118)">2</text>
<text x="189.4" y="119.2">4</text>
<text x="206.5" y="119.2">4</text>
<text x="37.8" y="120.5" transform="rotate(-90 37.8 120.5)">3</text>
<text x="78.9" y="120.1">DAC_VOUTA</text>
<text x="168.4" y="122.8">3</text>
<text x="189.4" y="124.2">2</text>
<text x="189.4" y="121.7">3</text>
<text x="206.5" y="124.2">2</text>
<text x="206.5" y="121.7">3</text>
<text x="209.7" y="120.1">PWM_FAN</text>
<text x="326" y="122">328P_ADC2</text>
<text x="389.5" y="122">328P_ADC3</text>
<text x="168.4" y="127.9">4</text>
<text x="176.8" y="128.2" transform="rotate(-90 176.8 128.2)">1</text>
<text x="189.4" y="126.8">1</text>
<text x="206.5" y="126.8">1</text>
<text x="303" y="126.1">1</text>
<text x="303" y="128.7">2</text>
<text x="322.1" y="126.1">1</text>
<text x="322.1" y="128.7">2</text>
<text x="366.5" y="126.1">1</text>
<text x="366.5" y="128.7">2</text>
<text x="385.6" y="126.1">1</text>
<text x="385.6" y="128.7">2</text>
<text x="10.4" y="135.7">C</text>
<text x="408.4" y="135.7">C</text>
<text x="10.4" y="185.7">D</text>
<text x="408.4" y="185.7">D</text>
<text x="136.9" y="191" transform="rotate(-90 136.9 191)">5</text>
<text x="32.5" y="201.7">1</text>
<text x="44" y="201.7">2</text>
<text x="61.1" y="199.2">1</text>
<text x="61.1" y="201.7">2</text>
<text x="84" y="201.7">3</text>
<text x="84" y="199.2">4</text>
<text x="127.2" y="199.2">2</text>
<text x="146.2" y="199.2">4</text>
<text x="148.2" y="200.1">328P_PD2</text>
<text x="35.9" y="209.5" transform="rotate(-90 35.9 209.5)">3</text>
<text x="41" y="209.5" transform="rotate(-90 41 209.5)">4</text>
<text x="61.1" y="204.3">3</text>
<text x="61.1" y="206.8">4</text>
<text x="84" y="206.8">1</text>
<text x="84" y="204.3">2</text>
<text x="136.9" y="208.8" transform="rotate(-90 136.9 208.8)">3</text>
<text x="204.2" y="208.1" transform="rotate(-90 204.2 208.1)">1</text>
<text x="213.1" y="208.1" transform="rotate(-90 213.1 208.1)">3</text>
<text x="205.4" y="215.6">Y</text>
<text x="214.2" y="215.6">R</text>
<text x="93.5" y="223.6">328P_PB2</text>
<text x="204.2" y="222.2" transform="rotate(-90 204.2 222.2)">2</text>
<text x="213.1" y="222.2" transform="rotate(-90 213.1 222.2)">4</text>
<text x="240.8" y="227.7">1</text>
<text x="263" y="227.7">1</text>
<text x="240.8" y="230.3">2</text>
<text x="240.8" y="232.8">3</text>
<text x="263" y="230.3">2</text>
<text x="263" y="232.8">3</text>
<text x="266.2" y="231.2">328P_PD6</text>
<text x="266.2" y="228.6">328P_PD5</text>
<text x="266.2" y="233.7">328P_PD7</text>
<text x="10.4" y="235.7">E</text>
<text x="240.8" y="235.4">4</text>
<text x="263" y="235.4">4</text>
<text x="408.4" y="235.7">E</text>
<text x="106.4" y="253.9" transform="rotate(-90 106.4 253.9)">5</text>
<text x="41.4" y="262">1</text>
<text x="64.3" y="262">1</text>
<text x="96.7" y="262">2</text>
<text x="115.7" y="262">4</text>
<text x="117.7" y="262.9">328P_PD3</text>
<text x="41.4" y="264.6">2</text>
<text x="64.3" y="264.6">2</text>
<text x="106.4" y="271.7" transform="rotate(-90 106.4 271.7)">3</text>
<text x="10.5" y="285.7">F</text>
<text x="35" y="286.7">1</text>
<text x="85" y="286.7">2</text>
<text x="135" y="286.7">3</text>
<text x="185" y="286.7">4</text>
<text x="235" y="286.7">5</text>
<text x="285" y="286.7">6</text>
<text x="335" y="286.7">7</text>
<text x="385" y="286.7">8</text>
<text x="408.5" y="285.7">F</text>
</g>
<g font-size="1.8" fill="#008484">
<text x="323.3" y="52.8">+5V</text>
<text x="386.8" y="52.8">+5V</text>
<text x="326.5" y="65">R40</text>
<text x="390" y="65">R42</text>
<text x="326.5" y="67.3">10KR</text>
<text x="390" y="67.3">10KR</text>
<text x="220.5" y="73.8">+12V</text>
<text x="294.7" y="77">TH1</text>
<text x="309" y="77.1">J23</text>
<text x="314.1" y="77.1">J25</text>
<text x="358.2" y="77">TH3</text>
<text x="372.5" y="77.1">J27</text>
<text x="377.6" y="77.1">J29</text>
<text x="175" y="83.1" transform="rotate(-90 175 83.1)">+</text>
<text x="28.1" y="89.5">5KR_POT</text>
<text x="32.8" y="87.2">RV1</text>
<text x="53.7" y="88.5">J10</text>
<text x="67.7" y="88.5">J14</text>
<text x="166.3" y="86.1">Tacho</text>
<text x="178" y="84.5">M1</text>
<text x="195.4" y="89.9">J17 J19</text>
<text x="95.5" y="94.1">R36</text>
<text x="95.5" y="96">10KR</text>
<text x="166.8" y="91.2">PWM</text>
<text x="175" y="93" transform="rotate(-90 175 93)">-</text>
<text x="96.7" y="107.9">RV3</text>
<text x="323.3" y="103">+5V</text>
<text x="386.8" y="103">+5V</text>
<text x="89.2" y="113.6">50KR_TRIM</text>
<text x="220.5" y="108.7">+12V</text>
<text x="28.1" y="118.7">5KR_POT</text>
<text x="32.8" y="116.4">RV2</text>
<text x="53.7" y="117.7">J11</text>
<text x="67.7" y="117.7">J15</text>
<text x="175" y="118" transform="rotate(-90 175 118)">+</text>
<text x="178" y="119.5">M2</text>
<text x="326.5" y="115.1">R41</text>
<text x="326.5" y="117.4">10KR</text>
<text x="390" y="115.1">R43</text>
<text x="390" y="117.4">10KR</text>
<text x="166.3" y="121.1">Tacho</text>
<text x="195.4" y="124.9">J18 J20</text>
<text x="166.8" y="126.1">PWM</text>
<text x="175" y="128" transform="rotate(-90 175 128)">-</text>
<text x="294.7" y="127.2">TH2</text>
<text x="309" y="127.3">J24</text>
<text x="314.1" y="127.3">J26</text>
<text x="358.2" y="127.2">TH4</text>
<text x="372.5" y="127.3">J28</text>
<text x="377.6" y="127.3">J30</text>
<text x="86.3" y="175.4">+5V</text>
<text x="135.2" y="175.4">+5V</text>
<text x="332.8" y="177.1">H1</text>
<text x="337.9" y="177.1">H2</text>
<text x="343" y="177.1">H3</text>
<text x="348.1" y="177.1">H4</text>
<text x="353.1" y="177.1">H5</text>
<text x="358.2" y="177.1">H6</text>
<text x="363.3" y="177.1">H7</text>
<text x="368.4" y="177.1">H8</text>
<text x="373.5" y="177.1">H9</text>
<text x="90.3" y="189.4">R34</text>
<text x="90.3" y="191.7">10KR</text>
<text x="129.2" y="191.2">U10</text>
<text x="334.7" y="192">HS1</text>
<text x="355.8" y="186.1">X1</text>
<text x="384.9" y="192">HS2</text>
<text x="137.8" y="196.6" transform="rotate(-90 137.8 196.6)">VCC</text>
<text x="36.8" y="198.8">SW3</text>
<text x="67.1" y="202.9">J13</text>
<text x="129.9" y="200.1">A</text>
<text x="143.2" y="200.1">Y</text>
<text x="206.4" y="200.6">1KR</text>
<text x="206.5" y="198.3">R37</text>
<text x="215.3" y="200.6">1KR</text>
<text x="215.4" y="198.3">R39</text>
<text x="350.6" y="202">FUSE_HOLDER</text>
<text x="25.5" y="204.6">54-701-R</text>
<text x="76" y="204.9">J16</text>
<text x="120.3" y="205.8">C25</text>
<text x="120.7" y="208.4">1u, 50V</text>
<text x="137.8" y="206" transform="rotate(-90 137.8 206)">GND</text>
<text x="138.4" y="209">NC7S14M5X</text>
<text x="214.2" y="209">D8</text>
<text x="90.2" y="215.9">1KR</text>
<text x="90.3" y="213.5">R35</text>
<text x="214.5" y="221.7">APHB1608SYKSURKC</text>
<text x="260.9" y="225.5">J22</text>
<text x="246.8" y="232.6">J21</text>
<text x="66.6" y="235.1">+5V</text>
<text x="104.7" y="235.1">+5V</text>
<text x="209" y="245.3">R38</text>
<text x="70.6" y="249.7">R33</text>
<text x="208.9" y="247.6">1KR</text>
<text x="70.6" y="252.1">10KR</text>
<text x="98.7" y="254.1">U9</text>
<text x="209.1" y="257.8">YEL</text>
<text x="209.7" y="255.9">D9</text>
<text x="47.3" y="263.2">J9</text>
<text x="56.3" y="263.2">J12</text>
<text x="99.4" y="262.9">A</text>
<text x="107.3" y="259.4" transform="rotate(-90 107.3 259.4)">VCC</text>
<text x="112.8" y="262.9">Y</text>
<text x="26.1" y="265.5" transform="rotate(-90 26.1 265.5)">SW2</text>
<text x="32.4" y="269.1" transform="rotate(-90 32.4 269.1)">PS1024ABLK</text>
<text x="88.5" y="268.6">C24</text>
<text x="107.3" y="268.9" transform="rotate(-90 107.3 268.9)">GND</text>
<text x="89" y="271.1">1u, 50V</text>
<text x="109.1" y="271.9">NC7S14M5X</text>
</g>
<g font-size="1.8">
<text x="98.4" y="199.2">LOAD_BTN</text>
<text x="70.5" y="262">SCREEN_BTN</text>
</g>
</svg>
